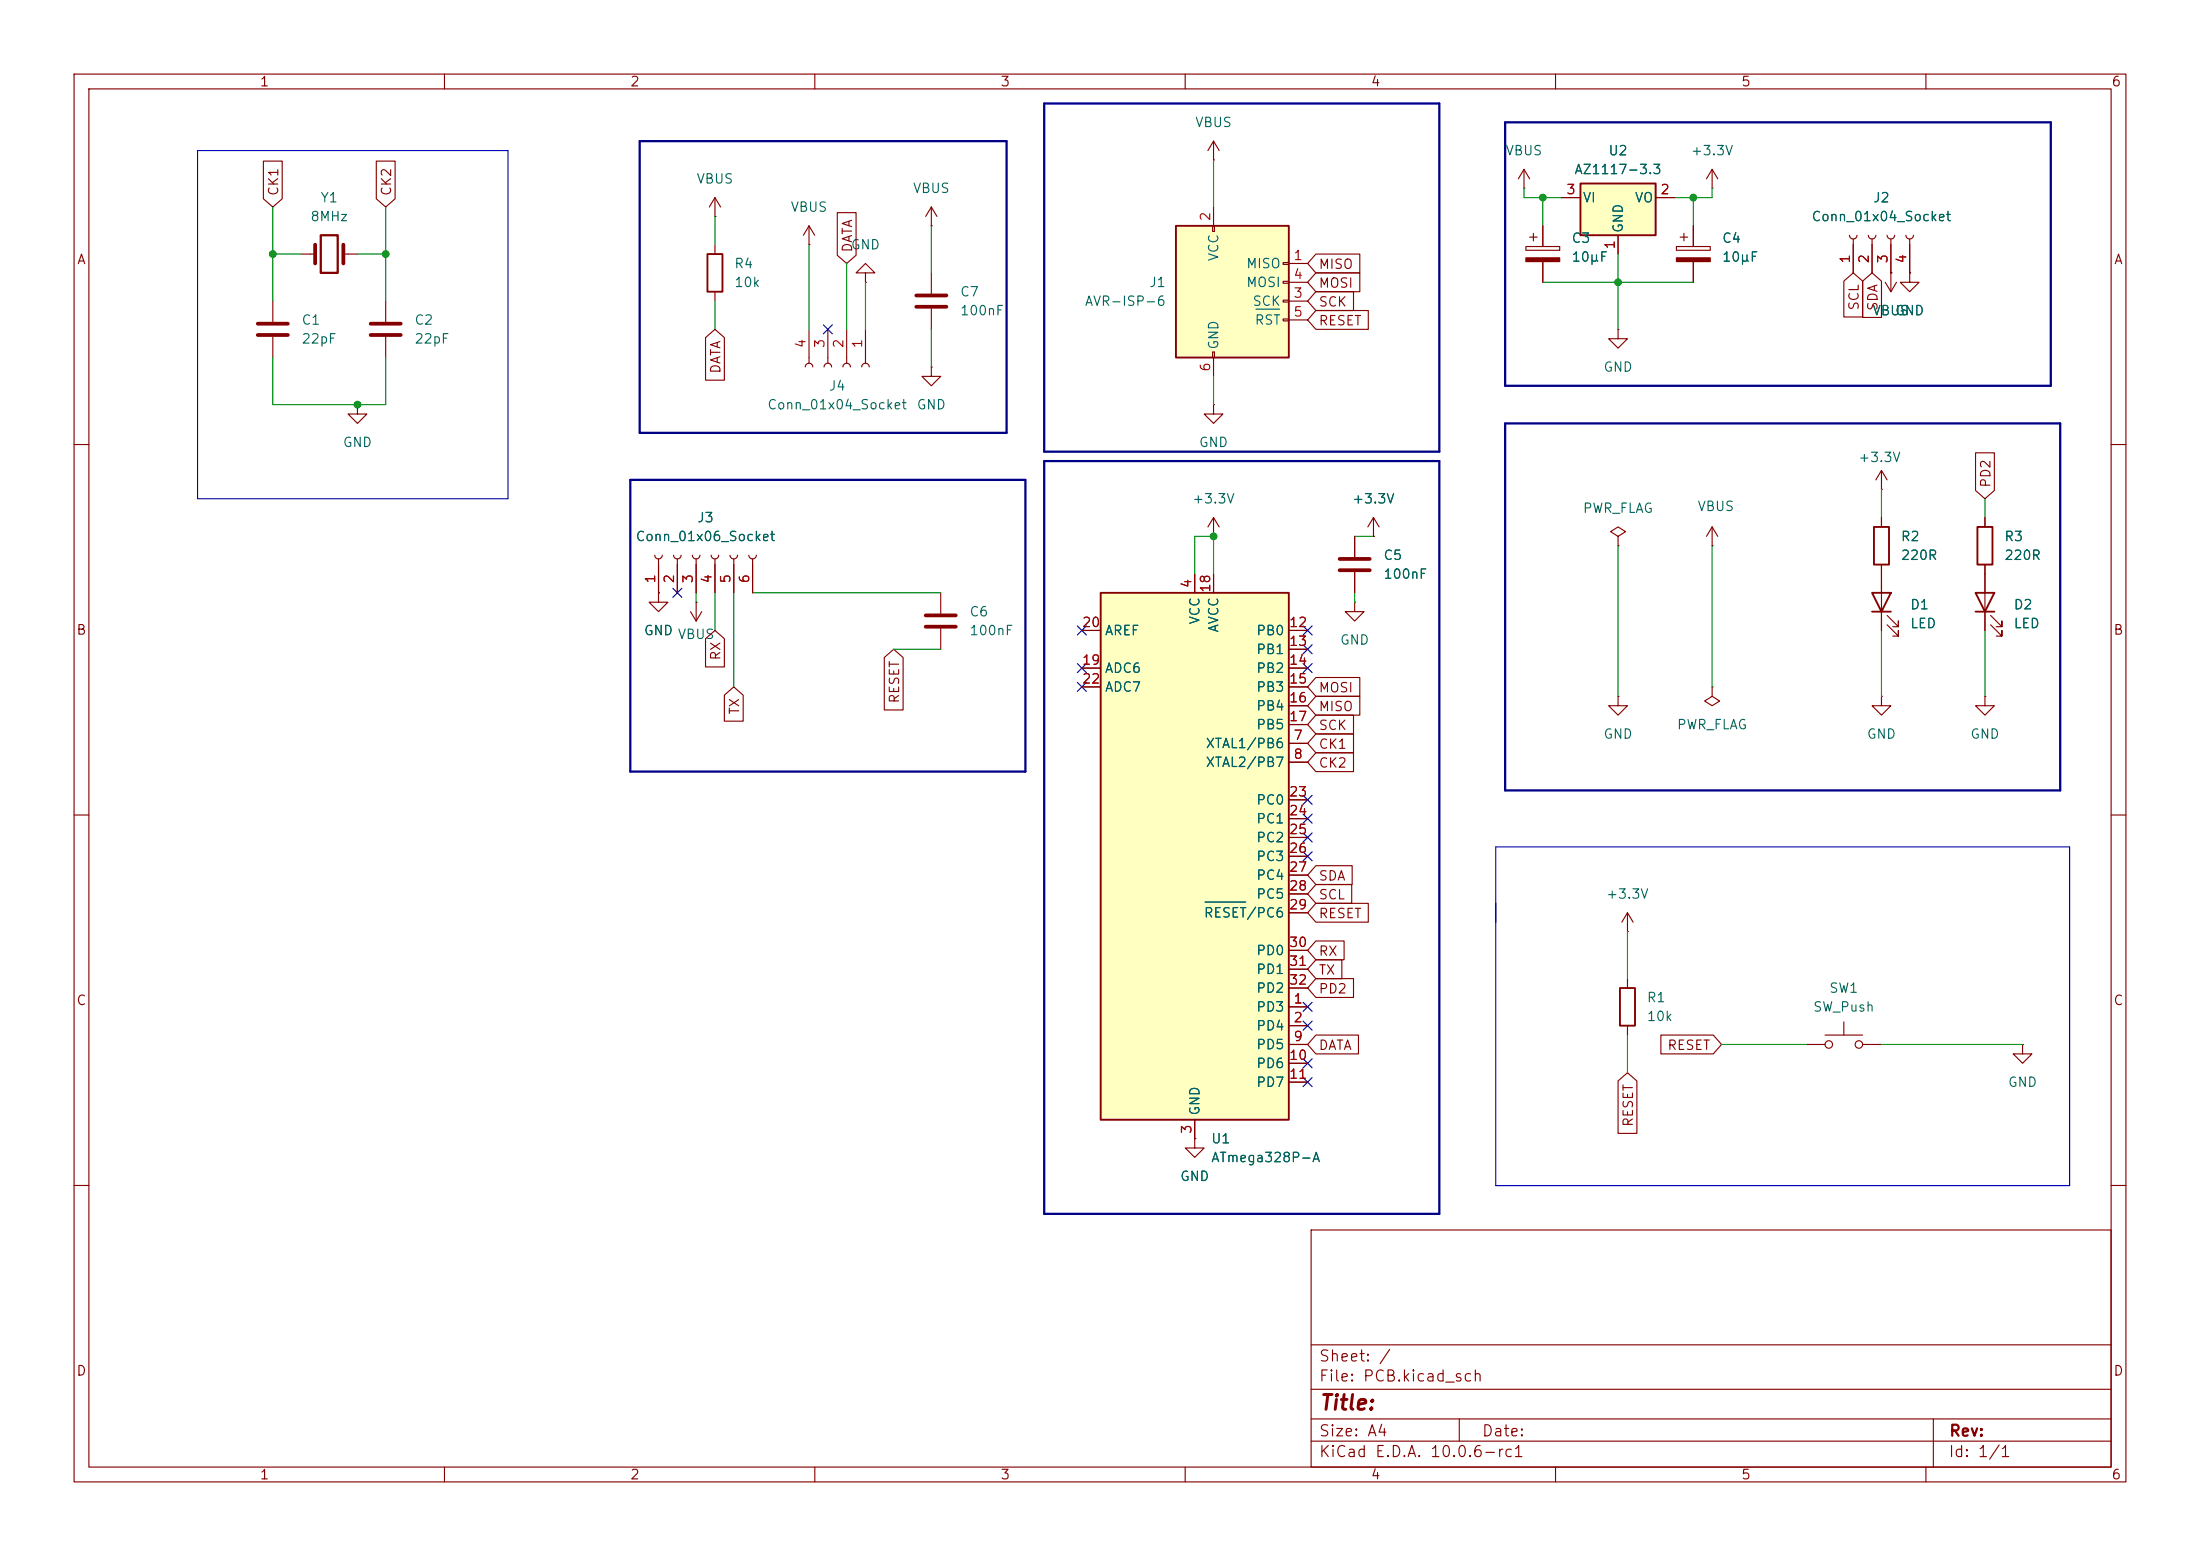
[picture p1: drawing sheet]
<svg xmlns="http://www.w3.org/2000/svg" width="297mm" height="210mm" viewBox="0 0 297 210" stroke-linecap="round" stroke-linejoin="round" font-family="sans-serif">
<g fill="none" stroke="#840000" stroke-width=".15">
<path d="M10 10h277v190h-277zM12 12h273v186h-273zM60 10v2M110 10v2M160 10v2M210 10v2M260 10v2M96.5 29.2h.1M96.5 26.7v2.5M96.5 33v1.3M96.5 39.4v1.2M96.5 26.7l-.7 1.2"/>
<path d="M96.5 26.7l.8 1.2M116.8 36.8h1.3l-1.3-1.2-1.2 1.2h1.2v1.3M116.8 38.1h.1M125.7 30.5h.1M125.7 27.9l-.7 1.3M125.7 27.9l.8 1.3M125.7 27.9v2.6M125.7 36.8v2.8M125.7 41.7v2.8M10 60h2M285 60h2M218.4 94v1.3h1.3l-1.3 1.2-1.2-1.2h1.2"/>
<path d="M218.4 94h.1M231.1 92.7v1.3l1.1 .6-1.1 .7-1-.7 1-.6M231.1 92.7h.1M10 110h2M285 110h2M219.7 125.7h.1M219.7 123.2v2.5M219.7 132.1v1.3M219.7 138.4v1.3M219.7 123.2l-.8 1.3M219.7 123.2l.8 1.3M246.4 139.7h5.1"/>
<path d="M248.9 137.9v1.8M243.8 141h2.6M251.5 141h2.5M273 141v1.2h1.3l-1.3 1.3-1.2-1.3h1.2M273 141h.1M10 160h2M177 166h108v32h-108zM285 160h2M60 198v2M110 198v2M160 198v2M177 194.5h108"/>
<path d="M177 191.5h108M177 187.5h108M177 181.5h108M197 191.5v3M210 198v2M260 198v2M261 191.5v6.5"/>
<circle cx="246.9" cy="141" r=".51"/>
<circle cx="251" cy="141" r=".51"/>
</g>
<path d="M95.5 34.3h2v5.1h-2zM218.7 133.4h2v5h-2z" fill="none" stroke="#840000" stroke-width=".25"/>
<path d="M123.7 39.9h4.1M123.7 41.4h4.1" fill="none" stroke="#840000" stroke-width=".51"/>
<path d="M158.7 30.5h15.3v17.8h-15.3z" fill="#ffffc2"/>
<g fill="none" stroke="#840000" stroke-width=".15">
<path d="M163.8 19.1v2.5M163.8 19.1l-.7 1.2M163.8 19.1l.8 1.2M109.2 33h.1M109.2 30.5l-.7 1.3M109.2 30.5l.8 1.3M109.2 30.5v2.5M163.7 30.5h.3v.7h-.3zM163.8 21.6h.1M163.8 27.9v2.6M173.2 35.4h.8v.3h-.8zM173.2 38h.8v.2h-.8z"/>
<path d="M174 35.6h2.5M174 38.1h2.5M254.5 38.1l.8 1.3M255.3 36.8h.1M255.3 36.8v2.6M256 38.1l-.7 1.3M257.8 36.8v1.3h1.3l-1.3 1.3-1.3-1.3h1.3M257.8 36.8h.1M108.7 49.5a.51 .51 0 0 1 .5-.5 .51 .51 0 0 1 .5 .5M109.2 44.5v4.5M111.3 49.5a.51 .51 0 0 1 .5-.5 .51 .51 0 0 1 .5 .5M111.8 44.5v4.5"/>
<path d="M113.8 49.5a.51 .51 0 0 1 .5-.5 .51 .51 0 0 1 .5 .5M114.3 44.5v4.5M116.3 49.5a.51 .51 0 0 1 .5-.5 .51 .51 0 0 1 .5 .5M116.8 44.5v4.5M163.7 47.5h.3v.8h-.3zM163.8 54.6v1.3h1.3l-1.3 1.3-1.2-1.3h1.2M163.8 54.6h.1M163.8 48.3v2.5M173.2 40.5h.8v.3h-.8zM173.2 43.1h.8v.2h-.8zM174 40.6h2.5M174 43.2h2.5"/>
<path d="M254 66h.1M254 63.5v2.5M254 69.9v1.2M254 76.2v1.3M254 63.5l-.8 1.3M254 63.5l.8 1.3M88.9 80v1.3h1.3l-1.3 1.3-1.3-1.3h1.3M88.9 80h.1"/>
</g>
<path d="M158.7 30.5h15.3v17.8h-15.3zM253 71.1h2v5.1h-2z" fill="none" stroke="#840000" stroke-width=".25"/>
<path d="M169.6 41.7h3.1" fill="none" stroke="#006464" stroke-width=".15"/>
<path d="M148.6 80h25.4v71.1h-25.4z" fill="#ffffc2"/>
<path d="M148.6 80h25.4v71.1h-25.4z" fill="none" stroke="#840000" stroke-width=".25"/>
<g fill="none" stroke="#840000" stroke-width=".15">
<path d="M231.1 25.4h.1M231.1 22.9l-.7 1.2M231.1 22.9l.8 1.2M231.1 22.9v2.5M48.3 54.6v1.3h1.2l-1.2 1.3-1.3-1.3h1.3M48.3 54.6h.1M52.1 40.6v2.8M52.1 45.5v2.8M125.7 49.5v1.3h1.3l-1.3 1.3-1.2-1.3h1.2M125.7 49.5h.1M88.4 74.9a.51 .51 0 0 0 .5 .5 .51 .51 0 0 0 .5-.5M88.9 75.4v4.6"/>
<path d="M90.9 74.9a.51 .51 0 0 0 .5 .5 .51 .51 0 0 0 .5-.5M91.4 75.4v4.6M93.5 74.9a.51 .51 0 0 0 .5 .5 .51 .51 0 0 0 .5-.5M94 75.4v4.6M96 74.9a.51 .51 0 0 0 .5 .5 .51 .51 0 0 0 .5-.5M96.5 75.4v4.6M98.6 74.9a.51 .51 0 0 0 .5 .5 .51 .51 0 0 0 .5-.5M99.1 75.4v4.6M101.1 74.9a.51 .51 0 0 0 .5 .5 .51 .51 0 0 0 .5-.5M101.6 75.4v4.6M161.3 77.5v2.5M163.8 77.5v2.5"/>
<path d="M93.2 82.6l.8 1.2M94 81.3h.1M94 81.3v2.5M94.7 82.6l-.7 1.2M127 80v2.8M127 84.8v2.8M146 85.1h2.6M146 90.2h2.6M146 92.7h2.6M174 85.1h2.5M174 87.6h2.5M174 90.2h2.5"/>
<path d="M174 92.7h2.5M174 95.3h2.5M174 97.8h2.5M174 100.3h2.5M174 102.9h2.5M174 108h2.5M174 110.5h2.5M174 113h2.5M174 115.6h2.5M174 118.1h2.5M174 135.9h2.5M174 138.4h2.5"/>
<path d="M174 120.7h2.5M174 123.2h2.5M174 128.3h2.5M174 130.8h2.5M174 133.4h2.5M161.3 153.7v1.2h1.3l-1.3 1.3-1.3-1.3h1.3M161.3 153.7h.1M161.3 151.1v2.6M174 141h2.5M174 143.5h2.5M174 146.1h2.5"/>
</g>
<path d="M162.7 121.7h5.5" fill="none" stroke="#006464" stroke-width=".15"/>
<path d="M50 43.7h4.1M50 45.2h4.1M125 83.1h4M125 84.6h4" fill="none" stroke="#840000" stroke-width=".51"/>
<path d="M213.4 24.8h10.1v7h-10.1z" fill="#ffffc2"/>
<path d="M213.4 24.8h10.1v7h-10.1zM267 71.1h2v5.1h-2zM252.7 80h2.6l-1.3 2.6zM252.7 82.6h2.6M266.7 80h2.5l-1.2 2.6zM266.7 82.6h2.5" fill="none" stroke="#840000" stroke-width=".25"/>
<g fill="none" stroke="#840000" stroke-width=".15">
<path d="M35.6 21.7h2.5v5.1l-1.3 1.1-1.2-1.1zM40.6 34.3h1.9M46.4 34.3h1.9M50.8 21.7h2.5v5.1l-1.2 1.1-1.3-1.1zM113 28.7h2.6v5.7l-1.3 1.2-1.3-1.2zM177.6 39.4h5.1v2.5h-5.1l-1.1-1.3zM177.6 34.3h6v2.5h-6l-1.1-1.2zM177.6 36.8h6v2.6h-6l-1.1-1.3zM205.7 25.4h.1M205.7 22.9l-.7 1.2M205.7 22.9l.8 1.2M205.7 22.9v2.5"/>
<path d="M206 33.3h4.6v.5h-4.6zM206.5 32h1M207 31.5v1M208.3 30.5v2.8M208.3 35.3v2.8M210.8 26.7h2.6M218.4 31.8v2.5M223.5 26.7h2.6M226.3 33.3h4.6v.5h-4.6zM226.8 32h1M227.3 31.5v1M228.6 30.5v2.8"/>
<path d="M228.6 35.3v2.8M248.9 37.9l1.3-1.1 1.3 1.1v4.9h-2.6zM249.7 31.8a.51 .51 0 0 0 .5 .5 .51 .51 0 0 0 .5-.5M250.2 32.3v4.5M251.5 37.9l1.2-1.1 1.3 1.1v4.9h-2.5zM252.2 31.8a.51 .51 0 0 0 .5 .5 .51 .51 0 0 0 .5-.5M252.7 32.3v4.5M254.8 31.8a.51 .51 0 0 0 .5 .5 .51 .51 0 0 0 .5-.5M255.3 36.8h.1M255.3 32.3v4.5M257.3 31.8a.51 .51 0 0 0 .5 .5 .51 .51 0 0 0 .5-.5M257.8 36.8h.1"/>
<path d="M257.8 32.3v4.5M36.8 40.6v2.8M36.8 45.5v2.8M95.2 45.6l1.3-1.1 1.3 1.1v5.7h-2.6zM177.6 41.9h7.1v2.6h-7.1l-1.1-1.3zM218.4 44.5v1.2h1.3l-1.3 1.3-1.2-1.3h1.2M218.4 44.5h.1M88.9 76.2v3.8M91.4 76.2v3.8M94 76.2v3.8M96.5 76.2v3.8M99.1 76.2v3.8"/>
<path d="M101.6 76.2v3.8M161.3 77.5v2.5M163.8 72.4h.1M163.8 69.9l-.7 1.2M163.8 69.9l.8 1.2M163.8 69.9v2.5M163.8 77.5v2.5M182.9 72.4v2.8M182.9 77.2v2.8M185.4 72.4h.1M185.4 69.9l-.7 1.2M185.4 69.9l.8 1.2"/>
<path d="M185.4 69.9v2.5M218.4 72.4l1.1-.6-1.1-.7-1 .7 1 .6v1.3M218.4 73.7h.1M231.1 73.7h.1M231.1 71.1l-.7 1.3M231.1 71.1l.8 1.3M231.1 71.1v2.6M254 69.9v1.2M254 76.2v8.9M266.7 61.1h2.5v5.1l-1.2 1.1-1.3-1.1zM268 69.9v1.2M268 76.2v8.9"/>
<path d="M88.9 80h.1M95.2 86.2l1.3-1.1 1.3 1.1v3.8h-2.6zM97.8 93.8l1.3-1.1 1.2 1.1v3.5h-2.5zM119.4 88.7l1.2-1.1 1.3 1.1v7.1h-2.5zM146 85.1h2.6M146 90.2h2.6M146 92.7h2.6M174 85.1h2.5M174 87.6h2.5M174 90.2h2.5M174 92.7h2.5M174 95.3h2.5"/>
<path d="M174 97.8h2.5M177.6 91.4h6v2.6h-6l-1.1-1.3zM177.6 96.5h5.1v2.6h-5.1l-1.1-1.3zM177.6 99.1h5.1v2.5h-5.1l-1.1-1.3zM177.6 94h6v2.5h-6l-1.1-1.2zM182.9 81.3v1.3h1.2l-1.2 1.2-1.3-1.2h1.3M182.9 81.3h.1M254 94v1.3h1.3l-1.3 1.2-1.3-1.2h1.3M254 94h.1M254.8 84.3l1.5 1.6v-.8v.8h-.8M254.8 83.1l1.5 1.5v-.8v.8h-.8M268 94v1.3h1.2l-1.2 1.2-1.3-1.2h1.3"/>
<path d="M268 94h.1M268.7 84.3l1.6 1.6v-.8v.8h-.8M268.7 83.1l1.6 1.5v-.8v.8h-.8M174 100.3h2.5M174 102.9h2.5M174 108h2.5M174 110.5h2.5M174 113h2.5M174 115.6h2.5M174 118.1h2.5M177.6 119.4h4.9v2.5h-4.9l-1.1-1.2zM177.6 101.6h5.1v2.5h-5.1l-1.1-1.2z"/>
<path d="M177.6 116.8h4.9v2.6h-4.9l-1.1-1.3zM174 135.9h2.5M174 138.4h2.5M174 120.7h2.5M174 123.2h2.5M174 128.3h2.5M174 130.8h2.5M174 133.4h2.5M177.6 121.9h7.1v2.6h-7.1l-1.1-1.3zM177.6 132.1h5.1v2.5h-5.1l-1.1-1.2zM177.6 129.5h3.6v2.6h-3.6l-1.1-1.3zM177.6 127h3.9v2.5h-3.9l-1.1-1.2z"/>
<path d="M177.6 139.7h5.8v2.5h-5.8l-1.1-1.2zM224.2 139.7h7.1l1.1 1.3-1.1 1.2h-7.1zM161.3 153.7h.1M161.3 151.1v2.6M174 141h2.5M174 143.5h2.5M174 146.1h2.5M218.4 145.9l1.3-1.1 1.3 1.1v7.1h-2.6z"/>
</g>
<path d="M42.5 33v2.6M46.4 33v2.6M34.8 43.7h4.1M34.8 45.2h4.1M180.8 75.4h4.1M180.8 77h4.1" fill="none" stroke="#840000" stroke-width=".51"/>
<g fill="#840000" stroke="#840000" stroke-width=".15">
<path d="M206 34.8h4.6v.5h-4.6z"/>
<path d="M226.3 34.8h4.6v.5h-4.6z"/>
</g>
<path d="M43.3 31.8h2.3v5h-2.3z" fill="none" stroke="#840000" stroke-width=".3"/>
<path d="M26.7 20.3h41.9v47h-41.9zM201.9 114.3h77.5v45.7h-77.5z" fill="none" stroke="#0000c2" stroke-width=".15"/>
<path d="M86.4 19.1h49.5v39.3h-49.5zM141 14h53.3v47h-53.3zM203.2 16.5h73.7v35.6h-73.7zM203.2 57.2h74.9v49.5h-74.9zM85.1 64.8h53.3v39.3h-53.3zM141 62.2h53.3v101.6h-53.3z" fill="none" stroke="#000084" stroke-width=".3"/>
<g fill="none" stroke="#009600" stroke-width=".15">
<path d="M36.8 34.3h3.8M36.8 27.9v12.7M48.3 34.3h3.8M52.1 27.9v12.7M96.5 29.2v3.8M109.2 33v11.5M114.3 35.6v8.9M116.8 38.1v6.4M125.7 30.5v6.3M163.8 21.6v6.3M205.7 25.4v1.3h5.1M208.3 26.7v3.8"/>
<path d="M208.3 38.1h20.3M218.4 34.3v10.2M228.6 26.7v3.8M231.1 25.4v1.3h-5M36.8 48.3v6.3h15.3v-6.3M96.5 40.6v3.9M125.7 44.5v5M163.8 50.8v3.8M161.3 77.5v-5.1h2.5v5.1M182.9 72.4h2.5M218.4 73.7v20.3M231.1 73.7v19"/>
<path d="M254 66v3.9M268 67.3v2.6M94 80v1.3M96.5 80v5.1M99.1 80v12.7M101.6 80h25.4M120.6 87.6h6.4M182.9 80v1.3M254 85.1v8.9M268 85.1v8.9M219.7 125.7v6.4M219.7 139.7v5.1"/>
<path d="M232.4 141h11.4M254 141h19"/>
</g>
<g fill="none" stroke="#000084" stroke-width=".15">
<path d="M111.2 43.8l1.2 1.3M112.4 43.8l-1.2 1.3M90.8 79.4l1.2 1.2M92 79.4l-1.2 1.2M145.4 92.1l1.3 1.2M145.4 89.6l1.3 1.2M145.4 84.5l1.3 1.2M146.7 92.1l-1.3 1.2M146.7 89.6l-1.3 1.2M146.7 84.5l-1.3 1.2M175.9 87l1.2 1.2M175.9 89.6l1.2 1.2"/>
<path d="M175.9 84.5l1.2 1.2M177.1 87l-1.2 1.2M177.1 89.6l-1.2 1.2M177.1 84.5l-1.2 1.2M175.9 109.9l1.2 1.2M175.9 115l1.2 1.2M175.9 112.4l1.2 1.2M175.9 107.3l1.2 1.3M177.1 109.9l-1.2 1.2M177.1 115l-1.2 1.2M177.1 112.4l-1.2 1.2M177.1 107.3l-1.2 1.3"/>
<path d="M175.9 137.8l1.2 1.2M175.9 135.3l1.2 1.2M177.1 137.8l-1.2 1.2M177.1 135.3l-1.2 1.2M175.9 142.9l1.2 1.2M175.9 145.4l1.2 1.3M177.1 142.9l-1.2 1.2M177.1 145.4l-1.2 1.3"/>
</g>
<path d="M162.7 121.7h5.5" fill="none" stroke="#006464" stroke-width=".15"/>
<g fill="#009600" stroke="#009600" stroke-width=".14">
<circle cx="52.1" cy="34.3" r=".46"/>
<circle cx="48.3" cy="54.6" r=".46"/>
<circle cx="36.8" cy="34.3" r=".46"/>
<circle cx="208.3" cy="26.7" r=".46"/>
<circle cx="228.6" cy="26.7" r=".46"/>
<circle cx="163.8" cy="72.4" r=".46"/>
<circle cx="218.4" cy="38.1" r=".46"/>
</g>
<text font-size="2" fill="#840000" x="178" y="190.8">Title:</text>
<g font-size="1.5" fill="#840000">
<text x="178" y="184.1">Sheet: /</text>
<text x="178" y="186.8">File: PCB.kicad_sch</text>
<text x="178" y="197">KiCad E.D.A. 10.0.6-rc1</text>
<text x="178" y="194.2">Size: A4</text>
<text x="200" y="194.2">Date:</text>
<text x="263" y="197">Id: 1/1</text>
<text x="263" y="194.2">Rev:</text>
</g>
<g font-size="1.3" fill="#840000">
<text x="35" y="12">1</text>
<text x="85" y="12">2</text>
<text x="135" y="12">3</text>
<text x="185" y="12">4</text>
<text x="235" y="12">5</text>
<text x="285" y="12">6</text>
<text x="37.9" y="26.5" transform="rotate(-90 37.9 26.5)">CK1</text>
<text x="53.1" y="26.5" transform="rotate(-90 53.1 26.5)">CK2</text>
<text x="10.3" y="36">A</text>
<text x="115.4" y="34.2" transform="rotate(-90 115.4 34.2)">DATA</text>
<text x="285.3" y="36">A</text>
<text x="177.9" y="41.7">SCK</text>
<text x="177.9" y="36.6">MISO</text>
<text x="177.9" y="39.2">MOSI</text>
<text x="251.2" y="42" transform="rotate(-90 251.2 42)">SCL</text>
<text x="177.9" y="44.2">RESET</text>
<text x="253.8" y="42.1" transform="rotate(-90 253.8 42.1)">SDA</text>
<text x="97.6" y="50.5" transform="rotate(-90 97.6 50.5)">DATA</text>
<text x="269" y="65.9" transform="rotate(-90 269 65.9)">PD2</text>
<text x="10.2" y="86">B</text>
<text x="97.6" y="89.2" transform="rotate(-90 97.6 89.2)">RX</text>
<text x="285.2" y="86">B</text>
<text x="121.7" y="95" transform="rotate(-90 121.7 95)">RESET</text>
<text x="177.9" y="93.8">MOSI</text>
<text x="100.1" y="96.5" transform="rotate(-90 100.1 96.5)">TX</text>
<text x="177.9" y="98.8">SCK</text>
<text x="177.9" y="101.4">CK1</text>
<text x="177.9" y="96.3">MISO</text>
<text x="177.9" y="103.9">CK2</text>
<text x="177.9" y="119.2">SDA</text>
<text x="177.9" y="124.2">RESET</text>
<text x="177.9" y="121.7">SCL</text>
<text x="177.9" y="131.9">TX</text>
<text x="177.9" y="129.3">RX</text>
<text x="10.2" y="136">C</text>
<text x="177.9" y="134.4">PD2</text>
<text x="285.2" y="136">C</text>
<text x="177.9" y="142">DATA</text>
<text x="225" y="142">RESET</text>
<text x="220.8" y="152.2" transform="rotate(-90 220.8 152.2)">RESET</text>
<text x="10.2" y="186">D</text>
<text x="285.2" y="186">D</text>
<text x="35" y="200">1</text>
<text x="85" y="200">2</text>
<text x="135" y="200">3</text>
<text x="185" y="200">4</text>
<text x="235" y="200">5</text>
<text x="285" y="200">6</text>
</g>
<g font-size="1.3" fill="#006464">
<text x="161.3" y="17.5">VBUS</text>
<text x="203.2" y="21.3">VBUS</text>
<text x="212.4" y="23.8">AZ1117-3.3</text>
<text x="217" y="21.3">U2</text>
<text x="228.2" y="21.3">+3.3V</text>
<text x="43.2" y="27.6">Y1</text>
<text x="93.9" y="25.1">VBUS</text>
<text x="106.6" y="28.9">VBUS</text>
<text x="123.2" y="26.4">VBUS</text>
<text x="213.6" y="27.6">VI</text>
<text x="220.6" y="27.6">VO</text>
<text x="252.8" y="27.6">J2</text>
<text x="41.8" y="30.2">8MHz</text>
<text x="114.8" y="34">GND</text>
<text x="164.8" y="35.4" transform="rotate(-90 164.8 35.4)">VCC</text>
<text x="212.1" y="33.1">C3</text>
<text x="212.1" y="35.6">10µF</text>
<text x="219.4" y="31.5" transform="rotate(-90 219.4 31.5)">GND</text>
<text x="232.4" y="33.1">C4</text>
<text x="232.4" y="35.6">10µF</text>
<text x="244.5" y="30.2">Conn_01x04_Socket</text>
<text x="99" y="36.5">R4</text>
<text x="99" y="39.1">10k</text>
<text x="129.5" y="40.3">C7</text>
<text x="146.4" y="41.6">AVR-ISP-6</text>
<text x="155.1" y="39.1">J1</text>
<text x="168.2" y="36.5">MISO</text>
<text x="168.2" y="39.1">MOSI</text>
<text x="169" y="41.6">SCK</text>
<text x="40.6" y="44.1">C1</text>
<text x="40.6" y="46.7">22pF</text>
<text x="55.9" y="44.1">C2</text>
<text x="55.9" y="46.7">22pF</text>
<text x="129.5" y="42.9">100nF</text>
<text x="164.8" y="47.3" transform="rotate(-90 164.8 47.3)">GND</text>
<text x="169.3" y="44.1">RST</text>
<text x="252.7" y="42.9">VBUS</text>
<text x="255.7" y="42.9">GND</text>
<text x="111.8" y="53">J4</text>
<text x="216.4" y="50.5">GND</text>
<text x="103.5" y="55.6">Conn_01x04_Socket</text>
<text x="123.7" y="55.6">GND</text>
<text x="46.2" y="60.7">GND</text>
<text x="161.8" y="60.7">GND</text>
<text x="250.8" y="62.7">+3.3V</text>
<text x="94" y="70.8">J3</text>
<text x="160.9" y="68.3">+3.3V</text>
<text x="182.5" y="68.3">+3.3V</text>
<text x="213.6" y="69.5">PWR_FLAG</text>
<text x="229.1" y="69.3">VBUS</text>
<text x="85.7" y="73.4">Conn_01x06_Socket</text>
<text x="186.7" y="75.9">C5</text>
<text x="256.5" y="73.4">R2</text>
<text x="256.5" y="75.9">220R</text>
<text x="270.5" y="73.4">R3</text>
<text x="270.5" y="75.9">220R</text>
<text x="130.8" y="83.5">C6</text>
<text x="186.7" y="78.4">100nF</text>
<text x="257.8" y="82.6">D1</text>
<text x="271.8" y="82.6">D2</text>
<text x="86.8" y="86.1">GND</text>
<text x="91.4" y="86.6">VBUS</text>
<text x="130.8" y="86.1">100nF</text>
<text x="149.1" y="86.1">AREF</text>
<text x="162.3" y="84.4" transform="rotate(-90 162.3 84.4)">VCC</text>
<text x="164.8" y="85.5" transform="rotate(-90 164.8 85.5)">AVCC</text>
<text x="169.5" y="86.1">PB0</text>
<text x="169.5" y="88.6">PB1</text>
<text x="180.8" y="87.3">GND</text>
<text x="257.8" y="85.1">LED</text>
<text x="271.8" y="85.1">LED</text>
<text x="149.1" y="91.1">ADC6</text>
<text x="149.1" y="93.7">ADC7</text>
<text x="169.5" y="91.1">PB2</text>
<text x="169.5" y="93.7">PB3</text>
<text x="162.7" y="101.3">XTAL1/PB6</text>
<text x="169.5" y="96.2">PB4</text>
<text x="169.5" y="98.8">PB5</text>
<text x="216.4" y="100">GND</text>
<text x="226.3" y="98.8">PWR_FLAG</text>
<text x="251.9" y="100">GND</text>
<text x="265.9" y="100">GND</text>
<text x="162.7" y="103.8">XTAL2/PB7</text>
<text x="169.5" y="108.9">PC0</text>
<text x="169.5" y="111.5">PC1</text>
<text x="169.5" y="114">PC2</text>
<text x="169.5" y="116.5">PC3</text>
<text x="169.5" y="119.1">PC4</text>
<text x="162.4" y="124.2">RESET/PC6</text>
<text x="169.5" y="121.6">PC5</text>
<text x="216.7" y="121.6">+3.3V</text>
<text x="169.5" y="129.2">PD0</text>
<text x="169.5" y="131.8">PD1</text>
<text x="169.5" y="136.9">PD3</text>
<text x="169.5" y="134.3">PD2</text>
<text x="222.2" y="135.6">R1</text>
<text x="244.7" y="136.9">SW_Push</text>
<text x="246.9" y="134.3">SW1</text>
<text x="169.5" y="139.4">PD4</text>
<text x="169.5" y="141.9">PD5</text>
<text x="222.2" y="138.1">10k</text>
<text x="169.5" y="144.5">PD6</text>
<text x="169.5" y="147">PD7</text>
<text x="271" y="147">GND</text>
<text x="162.3" y="150.6" transform="rotate(-90 162.3 150.6)">GND</text>
<text x="163.4" y="154.6">U1</text>
<text x="159.2" y="159.7">GND</text>
<text x="163.4" y="157.2">ATmega328P-A</text>
</g>
<g font-size="1.3" fill="#a90000">
<text x="163.7" y="29.9" transform="rotate(-90 163.7 29.9)">2</text>
<text x="211.4" y="26.5">3</text>
<text x="224.1" y="26.5">2</text>
<text x="174.5" y="35.4">1</text>
<text x="218.3" y="33.8" transform="rotate(-90 218.3 33.8)">1</text>
<text x="250.1" y="35.7" transform="rotate(-90 250.1 35.7)">1</text>
<text x="252.6" y="35.7" transform="rotate(-90 252.6 35.7)">2</text>
<text x="255.1" y="35.7" transform="rotate(-90 255.1 35.7)">3</text>
<text x="257.7" y="35.7" transform="rotate(-90 257.7 35.7)">4</text>
<text x="174.5" y="40.5">3</text>
<text x="174.5" y="38">4</text>
<text x="109.1" y="47.1" transform="rotate(-90 109.1 47.1)">4</text>
<text x="111.6" y="47.1" transform="rotate(-90 111.6 47.1)">3</text>
<text x="114.2" y="47.1" transform="rotate(-90 114.2 47.1)">2</text>
<text x="116.7" y="47.1" transform="rotate(-90 116.7 47.1)">1</text>
<text x="174.5" y="43">5</text>
<text x="163.7" y="50.3" transform="rotate(-90 163.7 50.3)">6</text>
<text x="88.8" y="78.8" transform="rotate(-90 88.8 78.8)">1</text>
<text x="91.3" y="78.8" transform="rotate(-90 91.3 78.8)">2</text>
<text x="93.8" y="78.8" transform="rotate(-90 93.8 78.8)">3</text>
<text x="96.4" y="78.8" transform="rotate(-90 96.4 78.8)">4</text>
<text x="98.9" y="78.8" transform="rotate(-90 98.9 78.8)">5</text>
<text x="101.5" y="78.8" transform="rotate(-90 101.5 78.8)">6</text>
<text x="161.2" y="79.5" transform="rotate(-90 161.2 79.5)">4</text>
<text x="163.7" y="80.1" transform="rotate(-90 163.7 80.1)">18</text>
<text x="146" y="85">20</text>
<text x="173.9" y="85">12</text>
<text x="173.9" y="87.5">13</text>
<text x="146" y="90">19</text>
<text x="146" y="92.6">22</text>
<text x="173.9" y="90">14</text>
<text x="173.9" y="92.6">15</text>
<text x="173.9" y="95.1">16</text>
<text x="173.9" y="97.7">17</text>
<text x="174.5" y="100.2">7</text>
<text x="173.9" y="107.8">23</text>
<text x="174.5" y="102.7">8</text>
<text x="173.9" y="110.4">24</text>
<text x="173.9" y="112.9">25</text>
<text x="173.9" y="115.4">26</text>
<text x="173.9" y="118">27</text>
<text x="173.9" y="120.5">28</text>
<text x="173.9" y="123.1">29</text>
<text x="173.9" y="128.1">30</text>
<text x="173.9" y="130.7">31</text>
<text x="173.9" y="133.2">32</text>
<text x="174.5" y="135.8">1</text>
<text x="173.9" y="143.4">10</text>
<text x="174.5" y="138.3">2</text>
<text x="174.5" y="140.8">9</text>
<text x="173.9" y="145.9">11</text>
<text x="161.2" y="153.1" transform="rotate(-90 161.2 153.1)">3</text>
</g>
</svg>
